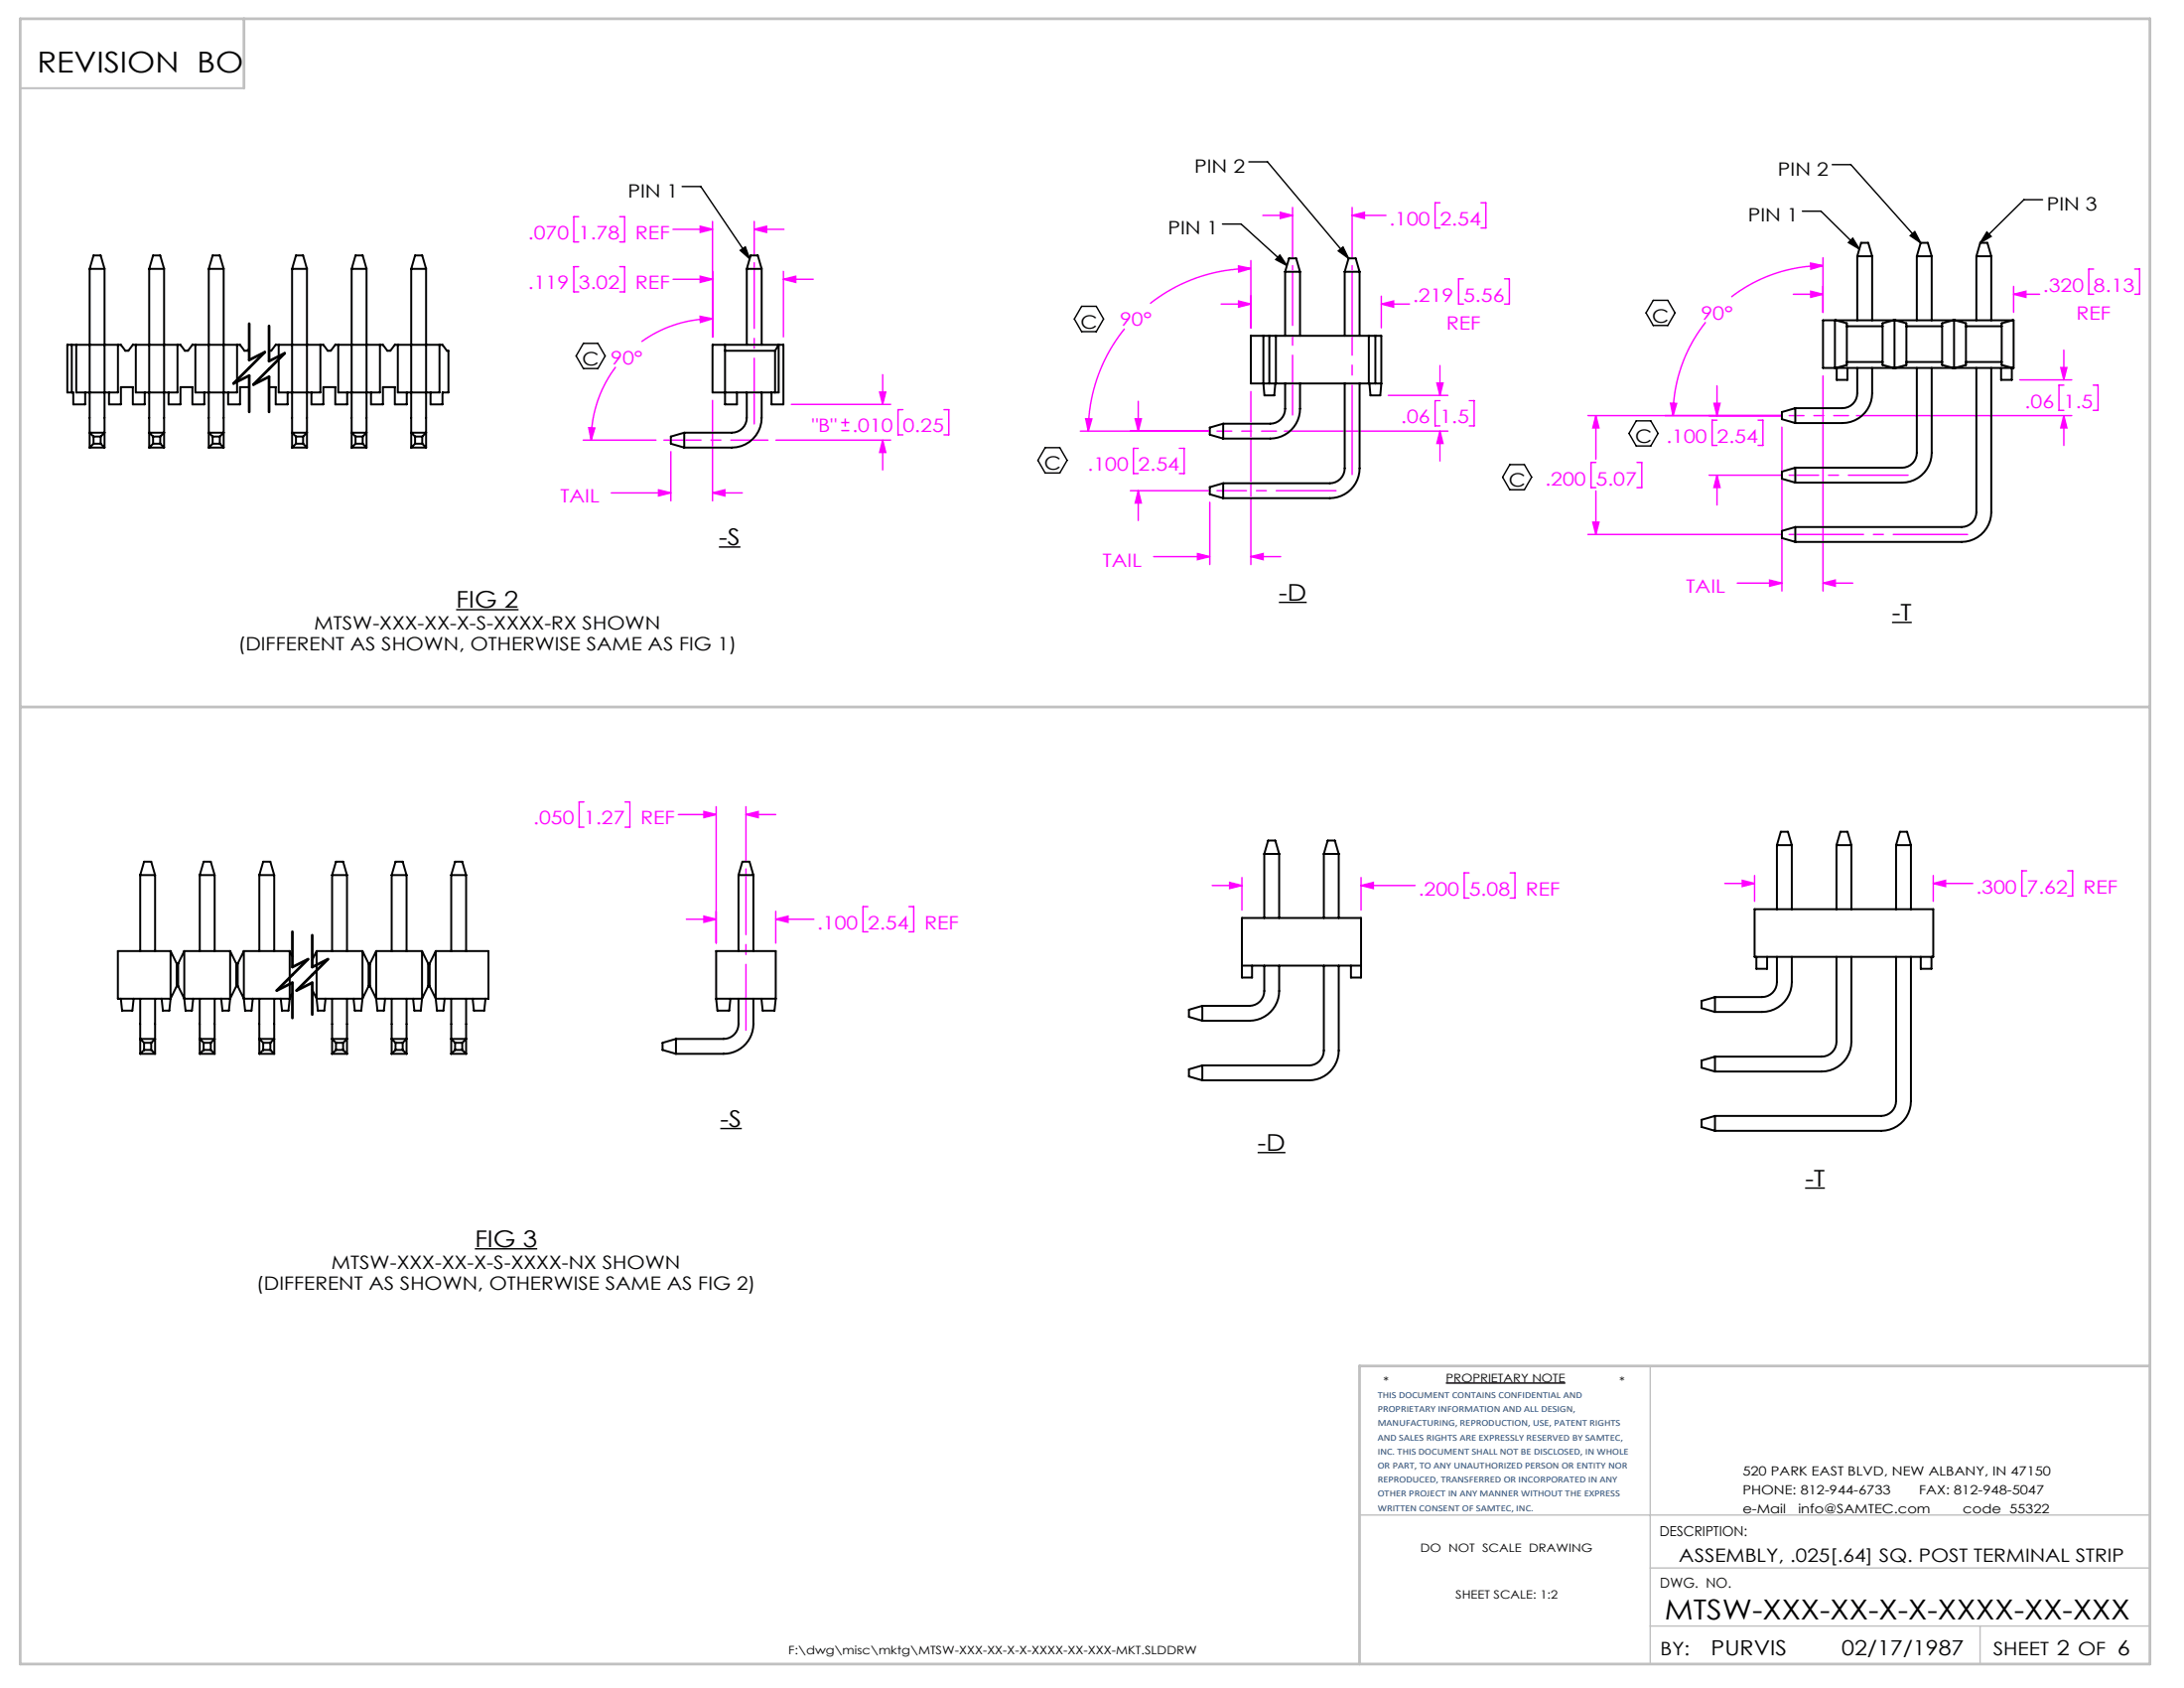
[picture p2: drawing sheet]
<svg xmlns="http://www.w3.org/2000/svg" width="279mm" height="216mm" viewBox="0 0 279 216" stroke-linecap="round" stroke-linejoin="round" font-family="sans-serif">
<g fill="none" stroke="#000" stroke-width=".18">
<path d="M87.3 23.9h2.4l6.2 9.2M94.7 32l.7-.4 .5 1.5zM138.4 39.2h1.8l1 1.6-1 1.6h-1.8l-1-1.6zM156.4 28.7h2.4l5.8 5.3M159.8 20.7h2.4l10.3 12.3M163.7 32.6l.9 1.4-1.4-.8zM171.2 32.1l.6-.5 .7 1.4zM211.5 38.4h1.9l.9 1.6-.9 1.6h-1.9l-.9-1.6zM230.6 27h2.4l4.9 4.9M234.4 21.1h2.4l8.9 10M237 30.5l.9 1.4-1.4-.9zM244.4 30.1l.6-.5 .7 1.5z"/>
<path d="M254.2 29.7l.5 .5-1.4 .9zM261.3 25.5h-2.4l-5.6 5.6M74.6 43.9h1.9l.9 1.6-.9 1.6h-1.9l-.9-1.6zM133.7 57.3h1.9l.9 1.6-.9 1.6h-1.9l-.9-1.6zM193.2 59.4h1.8l.9 1.6-.9 1.6h-1.8l-1-1.6zM209.3 53.8h1.9l.9 1.6-.9 1.6h-1.9l-.9-1.6zM58.4 78h7.9M92 70h2.7M163.6 77h3.6M242 79.6h2.6M60.7 159.7h8M92.1 144.3h2.8"/>
<path d="M160.9 147.4h3.5M230.9 152h2.6M185 176.9h15.3"/>
</g>
<path d="M211.1 174.7v38.1M173.9 193.8h101.1M211.1 208h63.9M211.1 200.6h63.9M253.3 208v4.8" fill="none" stroke="#c0c0c0" stroke-width=".18"/>
<path d="M2.6 11.3h28.6" fill="none" stroke="#c0c0c0" stroke-width=".25"/>
<path d="M2.6 2.4h272.4v210.4h-272.4zM31.2 2.4v8.9M2.6 90.4h272.4M275 174.7h-101.1v38.1" fill="none" stroke="#c0c0c0" stroke-width=".35"/>
<g fill="none" stroke="#f0f" stroke-width=".18">
<path d="M74 34.1h-.6v3.2h.6M74 27.7h-.6v3.2h.6M79.3 34.1h.6v3.2h-.6M79.3 27.7h.6v3.2h-.6M86.1 35.7h5.1M86.1 29.3h5.1M89.6 35.3l1.6 .4-1.6 .4zM89.6 28.9l1.6 .4-1.6 .4zM91.2 28.3v14.8M96.5 29.3l1.6-.4v.8zM96.5 28.3v4.3M96.5 29.3h3.8"/>
<path d="M100.2 35.7l1.6-.4v.8zM100.2 34.7v8.4M100.2 35.7h3.8M156.2 38.9h3.8M158.4 34l1.6 .3-1.5 .5zM158.5 38.5l1.5 .4-1.5 .4zM160 34.3a20.8 20.8 0 0 0-12.9 4.5M160 33.3v8.6M161.6 27.5h3.8M163.8 27.2l1.6 .3-1.6 .4zM165.4 26.5v6.5M173 27.5l1.6-.3v.7z"/>
<path d="M173 26.5v6.5M173 27.5h4.3M176.7 38.9l1.6-.4v.8zM176.7 38.9h3.6M176.7 37.9v4M184.2 25.9h-.6v3.3h.6M187.2 35.7h-.6v3.2h.6M189.5 25.9h.6v3.3h-.6M192.5 35.7h.6v3.2h-.6M229.4 37.6h3.8M231.6 33.6l1.6 .4-1.5 .4zM231.6 37.2l1.6 .4-1.6 .4z"/>
<path d="M233.2 34a19.2 19.2 0 0 0-11.7 4M233.2 33v7M257.6 37.6l1.6-.4v.8zM257.6 37.6h3.3M257.6 36.6v3.4M267.8 34.4h-.6v3.2h.6M273.1 34.4h.6v3.2h-.6M74.6 56.3h9.3M75.3 54.7h.8l-.5 1.6zM78.8 46.9a15.5 15.5 0 0 0-3.2 9.4M85.8 57.8v6.3M89.6 40.5l1.6 .3-1.6 .4z"/>
<path d="M91.2 40.8a15.5 15.5 0 0 0-9.1 2.9M91.2 51.2v12.9M99.3 56.3h14.6M101.2 51.7h12.7M107.6 55.1h1.1M107.6 54h1.1M108.1 53.5v1.1M112.5 50.1h.8l-.4 1.6zM112.9 56.3l.4 1.6h-.8zM112.9 47.9v3.8M112.9 56.3v3.8M115.5 52.4h-.6v3.2h.6"/>
<path d="M120.8 52.4h.6v3.2h-.6M138.2 55.1h16.5M138.9 53.6h.8l-.5 1.5zM143.9 42.1a20.8 20.8 0 0 0-4.7 13M145.2 53.6h.8l-.4 1.5zM145.6 57.3h-.6v3.3h.6M145.6 51.3v3.8M150.9 57.3h.6v3.3h-.6M160 50.1v22.1M164.3 55.1h20.9M177.6 50.6h7.6M183.8 49h.8l-.4 1.6z"/>
<path d="M184.2 55.1l.4 1.6h-.8zM184.2 51.2h-.6v3.3h.6M184.2 46.8v3.8M184.2 55.1v3.9M188 51.2h.6v3.3h-.6M203.1 53.2h24.8M204.2 53.2l.4 1.5h-.8zM204.2 59.1h-.7v3.3h.7M204.2 53.2v5.5M209.4 59.1h.6v3.3h-.6M213.7 51.6h.8l-.5 1.6zM218.2 41.2a19.2 19.2 0 0 0-4.2 12"/>
<path d="M219.3 51.6h.7l-.3 1.6zM219.7 53.7h-.7v3.3h.7M219.7 49.3v3.9M224.9 53.7h.6v3.3h-.6M228 54.6v21M233.2 48.1v27.5M237.5 53.2h27.5M258.4 48.6h6.6M263.6 47h.8l-.4 1.6zM264 53.2l.4 1.5h-.8zM264 49.3h-.6v3.2h.6M264 44.8v3.8"/>
<path d="M264 53.2v3.8M267.8 49.3h.6v3.2h-.6M78.2 63h7.6M84.2 62.6l1.6 .4-1.6 .4zM91.2 63l1.5-.4v.8zM91.2 63h3.8M144.6 62.8h10.1M145.6 62.8l.4 1.5h-.8zM145.6 62.8v3.8M147.6 71.2h7.2M153.2 70.8l1.6 .4-1.6 .4zM154.8 64.2v8"/>
<path d="M160 71.2l1.6-.4v.8zM160 71.2h3.8M203.1 68.4h24.8M203.8 66.8h.8l-.4 1.6zM204.2 62.8v5.6M218.6 60.8h9.3M219.7 60.8l.3 1.6h-.7zM219.7 60.8v3.8M222.2 74.6h5.8M226.4 74.2l1.6 .4-1.6 .4zM233.2 74.6l1.6-.4v.8zM233.2 74.6h3.8"/>
<path d="M74.7 102.6h-.6v3.2h.6M80 102.6h.6v3.2h-.6M86.8 104.2h4.8M87.8 117.6h3.8M90 103.8l1.6 .4-1.6 .4zM90 117.2l1.6 .4-1.6 .4zM91.6 103.2v17.4M95.4 104.2l1.6-.4v.8zM95.4 103.2v6.9M95.4 104.2h3.8M99.2 117.6l1.6-.4v.8zM99.2 116.6v4"/>
<path d="M99.2 117.6h4.9M111 116h-.6v3.2h.6M116.3 116h.6v3.2h-.6M155.1 113.3h3.8M157.3 112.9l1.6 .4-1.6 .4zM158.9 112.2v4.2M174.1 113.3l1.6-.4v.8zM174.1 112.2v4.2M174.1 113.3h6.9M187.9 111.6h-.6v3.3h.6M193.2 111.6h.6v3.3h-.6M220.7 113h3.8"/>
<path d="M222.9 112.6l1.6 .4-1.6 .4zM224.5 112v3.3M247.3 113l1.6-.4v.8zM247.3 112v3.3M247.3 113h5.1M259.3 111.4h-.6v3.2h.6M264.5 111.4h.6v3.2h-.6"/>
</g>
<g fill="none" stroke="#000" stroke-width=".35" stroke-dasharray="6.3 1.3 1.3 1.3 1.3 1.3">
<path d="M29.9 49l2-1M31.9 41.4v4.6M31.9 46l2-1M31.9 47l-2 2M31.9 48v4.7M32.4 49.2l2-1M33.9 45l-2 2M34.4 41.7v4.5M34.4 46.2l2-1M34.4 47.2l-2 2M34.4 48.2v4.5M36.4 45.2l-2 2"/>
<path d="M37.4 119.2v4.5M39.9 119.6v4.1M35.4 126.7l2-1M37.4 123.7l2-1M37.4 124.7l-2 2M37.4 125.7v4.5M37.9 126.7l2-1M39.4 122.7l-2 2M39.9 123.7l2-1M39.9 124.7l-2 2M39.9 125.7v4.1M41.9 122.7l-2 2"/>
</g>
<path d="M98.2 56.3h-13.3" fill="none" stroke="#f0f" stroke-width=".18" stroke-dasharray="15.2 1.3 1.3 1.3" stroke-dashoffset="10.5"/>
<path d="M96.5 33.6v20.6M95.4 111.1v20.7" fill="none" stroke="#f0f" stroke-width=".18" stroke-dasharray="15.2 1.3 1.3 1.3" stroke-dashoffset="6.8"/>
<path d="M165.4 34v19.1M170.9 62.8h-15.2M244.1 60.8h-15.2" fill="none" stroke="#f0f" stroke-width=".18" stroke-dasharray="15.2 1.3 1.3 1.3" stroke-dashoffset="7.6"/>
<path d="M163.3 55.1h-7.6M236.5 53.2h-7.6" fill="none" stroke="#f0f" stroke-width=".18" stroke-dasharray="15.2 1.3 1.3 1.3" stroke-dashoffset="13.3"/>
<path d="M173 34v26.7" fill="none" stroke="#f0f" stroke-width=".18" stroke-dasharray="15.2 1.3 1.3 1.3" stroke-dashoffset="3.8"/>
<path d="M251.7 68.4h-22.8" fill="none" stroke="#f0f" stroke-width=".18" stroke-dasharray="15.2 1.3 1.3 1.3" stroke-dashoffset="5.7"/>
<path d="M94.7 32l.7-.4 .5 1.5zM163.7 32.6l.9 1.4-1.4-.8zM171.2 32.1l.6-.5 .7 1.4zM237 30.5l.9 1.4-1.4-.9zM244.4 30.1l.6-.5 .7 1.5zM254.2 29.7l.5 .5-1.4 .9z" fill="#000"/>
<path d="M89.6 35.3l1.6 .4-1.6 .4zM100.2 35.7l1.6-.4v.8zM112.9 56.3l.4 1.6h-.8zM112.5 50.1h.8l-.4 1.6zM89.6 40.5l1.6 .3-1.6 .4zM75.3 54.7h.8l-.5 1.6zM84.2 62.6l1.6 .4-1.6 .4zM91.2 63l1.5-.4v.8zM96.5 29.3l1.6-.4v.8zM89.6 28.9l1.6 .4-1.6 .4zM145.6 62.8l.4 1.5h-.8zM145.2 53.6h.8l-.4 1.5zM158.5 38.5l1.5 .4-1.5 .4zM176.7 38.9l1.6-.4v.8zM163.8 27.2l1.6 .3-1.6 .4zM173 27.5l1.6-.3v.7zM153.2 70.8l1.6 .4-1.6 .4zM160 71.2l1.6-.4v.8zM184.2 55.1l.4 1.6h-.8zM183.8 49h.8l-.4 1.6zM158.4 34l1.6 .3-1.5 .5zM138.9 53.6h.8l-.5 1.5zM231.6 37.2l1.6 .4-1.6 .4zM257.6 37.6l1.6-.4v.8zM203.8 66.8h.8l-.4 1.6zM204.2 53.2l.4 1.5h-.8zM219.7 60.8l.3 1.6h-.7zM219.3 51.6h.7l-.3 1.6zM264 53.2l.4 1.5h-.8zM263.6 47h.8l-.4 1.6zM226.4 74.2l1.6 .4-1.6 .4zM233.2 74.6l1.6-.4v.8zM231.6 33.6l1.6 .4-1.5 .4zM213.7 51.6h.8l-.5 1.6zM90 103.8l1.6 .4-1.6 .4zM95.4 104.2l1.6-.4v.8zM90 117.2l1.6 .4-1.6 .4zM99.2 117.6l1.6-.4v.8zM157.3 112.9l1.6 .4-1.6 .4zM174.1 113.3l1.6-.4v.8zM222.9 112.6l1.6 .4-1.6 .4zM247.3 113l1.6-.4v.8z" fill="#f0f"/>
<g fill="none" stroke="#000" stroke-width=".25">
<path d="M11.5 34.4v20.9M11.5 34.4h1.9M11.5 34.4l.5-1.7h.9l.5 1.7M13.4 34.4v20.9M19.1 34.4v20.9M19.1 34.4h1.9M19.1 34.4l.5-1.7h.9l.5 1.7M21 34.4v20.9M26.7 34.4v20.9M26.7 34.4h1.9M26.7 34.4l.5-1.7h.9l.5 1.7M28.6 34.4v20.9"/>
<path d="M37.4 34.4v20.9M37.4 34.4h1.9M37.4 34.4l.5-1.7h.9l.5 1.7M39.3 34.4v20.9M45 34.4v20.9M45 34.4h1.9M45 34.4l.5-1.7h.9l.5 1.7M46.9 34.4v20.9M52.6 34.4v20.9M52.6 34.4h1.9M52.6 34.4l.5-1.7h.9l.5 1.7M54.5 34.4v20.9"/>
<path d="M95.5 34.4h1.9M95.5 34.4l.5-1.7h.9l.5 1.7M95.5 34.4v9.7M97.4 34.4v9.7M164.4 34.8h1.9M164.4 34.8l.5-1.8h.9l.5 1.8M164.4 34.8v8.2M166.3 34.8v8.2M172 34.8v8.2M172 34.8h1.9M172 34.8l.5-1.8h.9l.5 1.8M173.9 34.8v8.2"/>
<path d="M237.6 32.8h1.9M237.6 32.8l.5-1.7h.9l.5 1.7M237.6 32.8v8.2M239.5 32.8v8.2M245.2 32.8h1.9M245.2 32.8l.5-1.7h.9l.5 1.7M245.2 32.8v8.2M247.1 32.8v8.2M252.8 32.8v8.2M252.8 32.8h1.9M252.8 32.8l.5-1.7h.9l.5 1.7M254.7 32.8v8.2"/>
<path d="M9.2 44.1v6.1M9.8 44.1v6.1h5.3v-6.1M11.5 55.3h1.9M11.5 57.2h1.9M11.5 55.3v1.9M11.5 55.3l.5 .5M12 55.8h.9M12 56.8h.9M12 56.8l-.5 .4M12 55.8v1M12.9 55.8v1M12.9 56.8l.5 .4"/>
<path d="M13.4 55.3v1.9M13.4 55.3l-.5 .5M13.9 50.2v1.5h1.6v-2.2h1.5v2.2h1.5v-1.5M17.4 44.1v6.1h5.3v-6.1M19.1 55.3h1.9M19.1 57.2h1.9M19.1 55.3v1.9M19.1 55.3l.5 .5M19.6 55.8h.9M19.6 56.8h.9M19.6 55.8v1M19.6 56.8l-.5 .4"/>
<path d="M20.5 55.8v1M20.5 56.8l.5 .4M21 55.3v1.9M21 55.3l-.5 .5M21.6 50.2v1.5h1.5v-2.2h1.5v2.2h1.5v-1.5M25 44.1v6.1h5.3v-6.1M26.7 55.3h1.9M26.7 57.2h1.9M26.7 55.3v1.9M26.7 55.3l.5 .5M27.2 55.8h.9M27.2 56.8h.9"/>
<path d="M27.2 55.8v1M27.2 56.8l-.5 .4M28.1 56.8l.5 .4M28.1 55.8v1M28.6 55.3v1.9M28.6 55.3l-.5 .5M31.9 44.6l-.2 .3h-.4l-.6-.8h-6.1l-.6 .8h-.3l-.6-.8h-6.1l-.6 .8h-.4l-.5-.8h-6.9v6.1h.8v1.5h1.5v-1.5M31.9 49.5h-1.2v2.2h-1.5v-1.5M34.4 44.9h.3l.6-.8h6.1l.5 .8h.4l.6-.8h6.1l.6 .8h.3l.6-.8h6.1l.6 .8h.2v5.3h-.8v1.5h-1.5v-1.5M34.4 49.5h.9v2.2h1.5v-1.5M35.7 44.1v6.1h5.3v-6.1M37.4 55.3v1.9"/>
<path d="M37.4 55.3h1.9M37.4 57.2h1.9M37.4 55.3l.5 .5M37.9 55.8h.9M37.9 56.8h.9M37.9 56.8l-.5 .4M37.9 55.8v1M38.8 55.8v1M38.8 56.8l.5 .4M39.3 55.3v1.9M39.3 55.3l-.5 .5M39.8 50.2v1.5h1.6v-2.2h1.5v2.2h1.5v-1.5"/>
<path d="M43.3 44.1v6.1h5.3v-6.1M45 55.3v1.9M45 55.3h1.9M45 57.2h1.9M45 55.3l.5 .5M45.5 55.8h.9M45.5 56.8h.9M45.5 56.8l-.5 .4M45.5 55.8v1M46.4 55.8v1M46.4 56.8l.5 .4M46.9 55.3v1.9"/>
<path d="M46.9 55.3l-.5 .5M47.5 50.2v1.5h1.5v-2.2h1.5v2.2h1.5v-1.5M50.9 44.1v6.1h5.3v-6.1M52.6 55.3v1.9M52.6 55.3l.5 .5M52.6 55.3h1.9M52.6 57.2h1.9M53.1 55.8h.9M53.1 56.8l-.5 .4M53.1 56.8h.9M53.1 55.8v1M54 56.8l.5 .4"/>
<path d="M54 55.8v1M54.5 55.3v1.9M54.5 55.3l-.5 .5M87.5 55.3v1.9M87.5 55.3l-1.7 .5v1l1.7 .4M92.8 44.9h6.4M92.8 44.1v7.6h1.5v-1.5M95.5 50.2v3.2a1.91 1.91 0 0 1-1.9 1.9h-6.1M97.4 50.2v3.2a3.8 3.8 0 0 1-3.8 3.8h-6.1M99.2 44.9l.4-.8v6.1h-8.4v-6.1h9v7.6h-1.5v-1.5M99.2 44.9v5.3M156.5 54.2v1.9"/>
<path d="M156.5 54.2l-1.7 .5v.9l1.7 .5M160 43h16.7v6h-16.7zM161.6 43v6l.2 1.6h1.2l.2-1.6M162.4 43v6M163.2 43v6M164.4 49v3.3a1.91 1.91 0 0 1-1.9 1.9h-6M166.3 49v3.3a3.8 3.8 0 0 1-3.8 3.8h-6M172 49v10.9a1.91 1.91 0 0 1-1.9 1.9h-13.6M173.9 49v10.9a3.8 3.8 0 0 1-3.8 3.8h-13.6M175.1 43v6M175.2 49l.1 1.6h1.3l.1-1.6M176 43v6"/>
<path d="M229.7 52.2v1.9M229.7 59.8v1.9M229.7 52.2l-1.7 .5v.9l1.7 .5M229.7 59.8l-1.7 .5v.9l1.7 .5M233.2 41h24.4v6.1h-24.4zM234.7 41v6.1M234.8 41l1.5 .3v5.4l-1.5 .4M235 47.1v1.5h1.3v-1.5M236.3 46.3h4.5M236.3 41.7h4.5M237.6 47.1v3.2a1.91 1.91 0 0 1-1.9 1.9h-6M239.5 47.1v3.2a3.8 3.8 0 0 1-3.8 3.8h-6"/>
<path d="M242.3 41l-1.5 .3v5.4l1.5 .4M242.4 41v6.1M242.5 41l1.4 .3v5.4l-1.4 .4M243.9 46.3h4.6M243.9 41.7h4.6M245.2 47.1v10.8a1.91 1.91 0 0 1-1.9 1.9h-13.6M247.1 47.1v10.8a3.8 3.8 0 0 1-3.8 3.8h-13.6M249.9 41l-1.4 .3v5.4l1.4 .4M250 41v6.1M250.1 41l1.4 .3v5.4l-1.4 .4M251.5 46.3h4.6M251.5 41.7h4.6"/>
<path d="M252.8 47.1v18.4a1.91 1.91 0 0 1-1.9 1.9h-21.2M254.7 47.1v18.4a3.8 3.8 0 0 1-3.8 3.8h-21.2M256 47.1v1.5h1.4v-1.5M257.5 41l-1.4 .3v5.4l1.4 .4M156.5 61.8v1.9M156.5 61.8l-1.7 .5v.9l1.7 .5M229.7 67.4v1.9M229.7 67.4l-1.7 .5v.9l1.7 .5M17.9 111.9h1.9M17.9 111.9l.5-1.7h.9l.5 1.7M17.9 111.9v9.7M19.8 111.9v9.7"/>
<path d="M25.6 111.9h1.9M25.6 111.9l.5-1.7h.9l.5 1.7M25.6 111.9v9.7M27.5 111.9v9.7M33.2 111.9h1.9M33.2 111.9l.5-1.7h.9l.5 1.7M33.2 111.9v9.7M35.1 111.9v9.7M42.5 111.9h1.9M42.5 111.9l.5-1.7h.9l.5 1.7M42.5 111.9v9.7M44.4 111.9v9.7"/>
<path d="M50.1 111.9v9.7M50.1 111.9h1.9M50.1 111.9l.5-1.7h.9l.5 1.7M52 111.9v9.7M57.7 111.9h1.9M57.7 111.9l.5-1.7h.9l.5 1.7M57.7 111.9v9.7M59.6 111.9v9.7M94.5 111.9h1.9M94.5 111.9l.5-1.7h.9l.5 1.7M94.5 111.9v9.7M96.4 111.9v9.7"/>
<path d="M161.7 109.2h1.9M161.7 109.2l.5-1.7h.9l.5 1.7M161.7 109.2v8.2M163.6 109.2v8.2M169.4 109.2v8.2M169.4 109.2h1.9M169.4 109.2l.5-1.7h.9l.5 1.7M171.3 109.2v8.2M224.5 116.3h22.8v6.1h-22.8zM227.3 108.1h1.9M227.3 108.1l.5-1.7h.9l.5 1.7M227.3 108.1v8.2"/>
<path d="M229.2 108.1v8.2M234.9 108.1h1.9M234.9 108.1l.5-1.7h1l.4 1.7M234.9 108.1v8.2M236.8 108.1v8.2M242.6 108.1v8.2M242.6 108.1h1.9M242.6 108.1l.5-1.7h.9l.5 1.7M244.5 108.1v8.2M15.5 127.7l.1 1.6h1.3l.2-1.6M17.9 127.7v5.2M17.9 132.9h1.9"/>
<path d="M17.9 134.8h1.9M17.9 132.9v1.9M17.9 132.9l.5 .5M18.4 134.3h.9M18.4 133.4h.9M18.4 133.4v.9M18.4 134.3l-.5 .5M19.3 134.3l.5 .5M19.3 133.4v.9M19.8 127.7v5.2M19.8 132.9l-.5 .5M19.8 132.9v1.9"/>
<path d="M20.7 127.7l.1 1.6h.9l.1-1.6M21.8 121.6h-6.7v6.1h6.7M21.8 121.6v6.1M21.8 121.6l.8 1.6M22.6 126.1h.2M22.6 123.2h.2M22.6 123.2v2.9M22.6 126.1l-.8 1.6M22.8 123.2v2.9M22.8 126.1l.8 1.6M23.6 127.7h5.8M23.6 121.6h5.8"/>
<path d="M23.6 127.7l.1 1.6h.9l.1-1.6M23.6 121.6v6.1M23.6 121.6l-.8 1.6M25.6 127.7v5.2M25.6 132.9h1.9M25.6 134.8h1.9M25.6 132.9v1.9M25.6 132.9l.5 .5M26.1 134.3h.9M26.1 133.4h.9M26.1 133.4v.9M26.1 134.3l-.5 .5"/>
<path d="M27 134.3l.5 .5M27 133.4v.9M27.5 127.7v5.2M27.5 132.9l-.5 .5M27.5 132.9v1.9M28.3 127.7l.2 1.6h.8l.1-1.6M29.4 121.6v6.1M29.4 121.6l.8 1.6M30.2 126.1h.2M30.2 123.2h.2M30.2 123.2v2.9M30.2 126.1l-.8 1.6"/>
<path d="M30.4 126.1l.8 1.6M30.4 123.2v2.9M31.2 127.7h5.9M31.2 121.6h5.9M31.2 127.7l.2 1.6h.8l.1-1.6M31.2 121.6v6.1M31.2 121.6l-.8 1.6M33.2 127.7v5.2M33.2 132.9h1.9M33.2 134.8h1.9M33.2 132.9v1.9M33.2 132.9l.5 .5"/>
<path d="M33.7 134.3h.9M33.7 133.4h.9M33.7 133.4v.9M33.7 134.3l-.5 .5M34.6 134.3l.5 .5M34.6 133.4v.9M35.1 127.7v5.2M35.1 132.9l-.5 .5M35.1 132.9v1.9M35.9 127.7l.2 1.6h.8l.2-1.6M37.1 121.6v6.1M37.1 121.6l.3 .7"/>
<path d="M37.4 127l-.3 .7M39.9 126.6l.6 1.1M40.5 127.7h5.9M40.5 121.6h5.9M40.5 127.7l.2 1.6h.8l.1-1.6M40.5 121.6v6.1M40.5 121.6l-.6 1.2M42.5 127.7v5.2M42.5 132.9h1.9M42.5 134.8h1.9M42.5 132.9v1.9M42.5 132.9l.5 .5"/>
<path d="M43 134.3h.9M43 133.4h.9M43 133.4v.9M43 134.3l-.5 .5M43.9 134.3l.5 .5M43.9 133.4v.9M44.4 127.7v5.2M44.4 132.9l-.5 .5M44.4 132.9v1.9M45.2 127.7l.2 1.6h.8l.2-1.6M46.4 121.6v6.1M46.4 121.6l.8 1.6"/>
<path d="M47.2 123.2v2.9M47.2 126.1l-.8 1.6M47.2 126.1h.1M47.2 123.2h.1M47.3 126.1l.8 1.6M47.3 123.2v2.9M48.1 127.7h5.9M48.1 121.6h5.9M48.1 127.7l.2 1.6h.8l.2-1.6M48.1 121.6v6.1M48.1 121.6l-.8 1.6M50.1 127.7v5.2"/>
<path d="M50.1 132.9l.5 .5M50.1 132.9v1.9M50.1 132.9h1.9M50.1 134.8h1.9M50.6 134.3l-.5 .5M50.6 133.4v.9M50.6 134.3h.9M50.6 133.4h.9M51.5 133.4v.9M51.5 134.3l.5 .5M52 127.7v5.2M52 132.9l-.5 .5"/>
<path d="M52 132.9v1.9M52.8 127.7l.2 1.6h.8l.2-1.6M54 121.6v6.1M54 121.6l.8 1.6M54.8 123.2v2.9M54.8 126.1l-.8 1.6M54.8 126.1h.2M54.8 123.2h.2M55 126.1l.7 1.6M55 123.2v2.9M55.7 121.6h6.8v6.1h-6.8M55.7 121.6v6.1"/>
<path d="M55.7 127.7l.2 1.6h.8l.2-1.6M55.7 121.6l-.7 1.6M57.7 127.7v5.2M57.7 132.9h1.9M57.7 134.8h1.9M57.7 132.9v1.9M57.7 132.9l.5 .5M58.2 134.3h.9M58.2 133.4h.9M58.2 133.4v.9M58.2 134.3l-.5 .5M59.1 134.3l.5 .5"/>
<path d="M59.1 133.4v.9M59.6 127.7v5.2M59.6 132.9l-.5 .5M59.6 132.9v1.9M60.5 127.7l.1 1.6h1.3l.2-1.6M86.5 132.9v1.9M86.5 132.9l-1.7 .5v.9l1.7 .5M91.6 127.7h7.6M91.6 127.7v-6.1h7.6v6.1M91.6 127.7l.2 1.6h1.5l.1-1.6M94.5 127.7v3.3a1.9 1.9 0 0 1-1.9 1.9h-6.1M96.4 127.7v3.3a3.8 3.8 0 0 1-3.8 3.8h-6.1"/>
<path d="M97.4 127.7l.2 1.6h1.5l.1-1.6M153.8 128.7v1.9M153.8 136.3v1.9M153.8 128.7l-1.7 .4v1l1.7 .5M153.8 136.3l-1.7 .5v.9l1.7 .5M158.9 123.5h15.2M160.2 123.5v1.5h-1.3v-7.6h15.2v7.6h-1.3v-1.5M161.7 123.5v3.2a1.91 1.91 0 0 1-1.9 2h-6M163.6 123.5v3.2a3.8 3.8 0 0 1-3.8 3.9h-6M169.4 123.5v10.9a1.91 1.91 0 0 1-1.9 1.9h-13.7M171.3 123.5v10.9a3.8 3.8 0 0 1-3.8 3.8h-13.7M219.4 127.5v1.9"/>
<path d="M219.4 135.1v2M219.4 127.5l-1.7 .5v.9l1.7 .5M219.4 135.1l-1.7 .5v1l1.7 .5M224.7 122.4v1.5h1.4v-1.5M227.3 122.4v3.2a1.91 1.91 0 0 1-1.9 1.9h-6M229.2 122.4v3.2a3.8 3.8 0 0 1-3.8 3.8h-6M234.9 122.4v10.8a1.91 1.91 0 0 1-1.9 1.9h-13.6M236.8 122.4v10.8a3.8 3.8 0 0 1-3.8 3.9h-13.6M242.6 122.4v18.4a1.91 1.91 0 0 1-1.9 1.9h-21.3M244.5 122.4v18.4a3.8 3.8 0 0 1-3.8 3.8h-21.3M245.7 122.4v1.5h1.4v-1.5M219.4 142.7v1.9"/>
<path d="M219.4 142.7l-1.7 .5v.9l1.7 .5"/>
</g>
<text font-size="3.7" x="4.8" y="9.3">REVISION BO</text>
<text font-size="3.5" x="212.9" y="207.1">MTSW-XXX-XX-X-X-XXXX-XX-XXX</text>
<g font-size="3">
<text x="92" y="69.8">-S</text>
<text x="58.4" y="77.8">FIG 2</text>
<text x="163.6" y="76.8">-D</text>
<text x="242" y="79.4">-T</text>
<text x="92.1" y="144.1">-S</text>
<text x="160.9" y="147.2">-D</text>
<text x="230.9" y="151.8">-T</text>
<text x="60.7" y="159.5">FIG 3</text>
</g>
<g font-size="2.7">
<text x="218.9" y="211.7">PURVIS</text>
<text x="235.6" y="211.7">02/17/1987</text>
</g>
<g font-size="2.4">
<text x="152.8" y="22.1">PIN 2</text>
<text x="227.4" y="22.4">PIN 2</text>
<text x="80.3" y="25.2">PIN 1</text>
<text x="223.6" y="28.4">PIN 1</text>
<text x="261.8" y="26.9">PIN 3</text>
<text x="149.4" y="30">PIN 1</text>
<text x="211.4" y="41.2">C</text>
<text x="74.5" y="46.7">C 90°</text>
<text x="138.2" y="42">C</text>
<text x="209.2" y="56.6">C</text>
<text x="133.6" y="60.1">C</text>
<text x="193" y="62.2">C</text>
<text x="30.4" y="83.2">(DIFFERENT AS SHOWN, OTHERWISE SAME AS FIG 1)</text>
<text x="40.2" y="80.5">MTSW-XXX-XX-X-S-XXXX-RX SHOWN</text>
<text x="32.8" y="164.9">(DIFFERENT AS SHOWN, OTHERWISE SAME AS FIG 2)</text>
<text x="42.4" y="162.3">MTSW-XXX-XX-X-S-XXXX-NX SHOWN</text>
<text x="214.8" y="199.8">ASSEMBLY, .025[.64] SQ. POST TERMINAL STRIP</text>
<text x="212.4" y="211.7">BY:</text>
<text x="255" y="211.7">SHEET 2 OF 6</text>
</g>
<g font-size="2.4" fill="#f0f">
<text x="177.7" y="28.8">.100</text>
<text x="184.2" y="28.8">2.54</text>
<text x="67.5" y="30.6">.070</text>
<text x="74" y="30.6">1.78</text>
<text x="81.3" y="30.6">REF</text>
<text x="67.5" y="37">.119</text>
<text x="74" y="37">3.02</text>
<text x="81.3" y="37">REF</text>
<text x="143.3" y="41.7">90°</text>
<text x="180.7" y="38.6">.219</text>
<text x="187.2" y="38.6">5.56</text>
<text x="217.6" y="40.9">90°</text>
<text x="261.3" y="37.3">.320</text>
<text x="265.6" y="40.9">REF</text>
<text x="267.8" y="37.3">8.13</text>
<text x="185" y="42.2">REF</text>
<text x="259" y="52.2">.06</text>
<text x="264" y="52.2">1.5</text>
<text x="103.8" y="55.3">&quot;B&quot;</text>
<text x="109" y="55.3">.010</text>
<text x="115.5" y="55.3">0.25</text>
<text x="179.2" y="54.1">.06</text>
<text x="184.2" y="54.1">1.5</text>
<text x="213.2" y="56.6">.100</text>
<text x="219.7" y="56.6">2.54</text>
<text x="71.7" y="64.3">TAIL</text>
<text x="139.1" y="60.2">.100</text>
<text x="145.6" y="60.2">2.54</text>
<text x="197.7" y="62">.200</text>
<text x="204.2" y="62">5.07</text>
<text x="141.1" y="72.5">TAIL</text>
<text x="215.7" y="75.9">TAIL</text>
<text x="68.2" y="105.5">.050</text>
<text x="74.7" y="105.5">1.27</text>
<text x="82" y="105.5">REF</text>
<text x="104.5" y="118.9">.100</text>
<text x="111" y="118.9">2.54</text>
<text x="118.3" y="118.9">REF</text>
<text x="181.4" y="114.5">.200</text>
<text x="187.9" y="114.5">5.08</text>
<text x="195.2" y="114.5">REF</text>
<text x="252.8" y="114.3">.300</text>
<text x="259.3" y="114.3">7.62</text>
<text x="266.5" y="114.3">REF</text>
</g>
<g font-size="1.8">
<text x="212.3" y="196.5">DESCRIPTION:</text>
<text x="212.4" y="203">DWG. NO.</text>
</g>
<g font-size="1.6">
<text x="222.9" y="188.8">520 PARK EAST BLVD, NEW ALBANY, IN 47150</text>
<text x="222.9" y="191.2">PHONE: 812-944-6733</text>
<text x="245.5" y="191.2">FAX: 812-948-5047</text>
<text x="222.9" y="193.6">e-Mail</text>
<text x="230" y="193.6">info@SAMTEC.com</text>
<text x="251.1" y="193.6">code 55322</text>
</g>
<g font-size="1.5">
<text x="177" y="177.2">*</text>
<text x="185" y="176.8">PROPRIETARY NOTE</text>
<text x="207.2" y="177.2">*</text>
<text x="181.7" y="198.5">DO NOT SCALE DRAWING</text>
<text x="186.2" y="204.5">SHEET SCALE: 1:2</text>
<text x="100.9" y="211.6">F:\dwg\misc\mktg\MTSW-XXX-XX-X-X-XXXX-XX-XXX-MKT.SLDDRW</text>
</g>
<g font-size="1.2" fill="#1f497d">
<text x="176.2" y="178.8">THIS DOCUMENT CONTAINS CONFIDENTIAL AND</text>
<text x="176.2" y="180.6">PROPRIETARY INFORMATION AND ALL DESIGN,</text>
<text x="176.2" y="182.4">MANUFACTURING, REPRODUCTION, USE, PATENT RIGHTS</text>
<text x="176.2" y="184.2">AND SALES RIGHTS ARE EXPRESSLY RESERVED BY SAMTEC,</text>
<text x="176.2" y="186">INC. THIS DOCUMENT SHALL NOT BE DISCLOSED, IN WHOLE</text>
<text x="176.2" y="187.8">OR PART, TO ANY UNAUTHORIZED PERSON OR ENTITY NOR</text>
<text x="176.2" y="189.6">REPRODUCED, TRANSFERRED OR INCORPORATED IN ANY</text>
<text x="176.2" y="191.4">OTHER PROJECT IN ANY MANNER WITHOUT THE EXPRESS</text>
<text x="176.2" y="193.2">WRITTEN CONSENT OF SAMTEC, INC.</text>
</g>
</svg>
